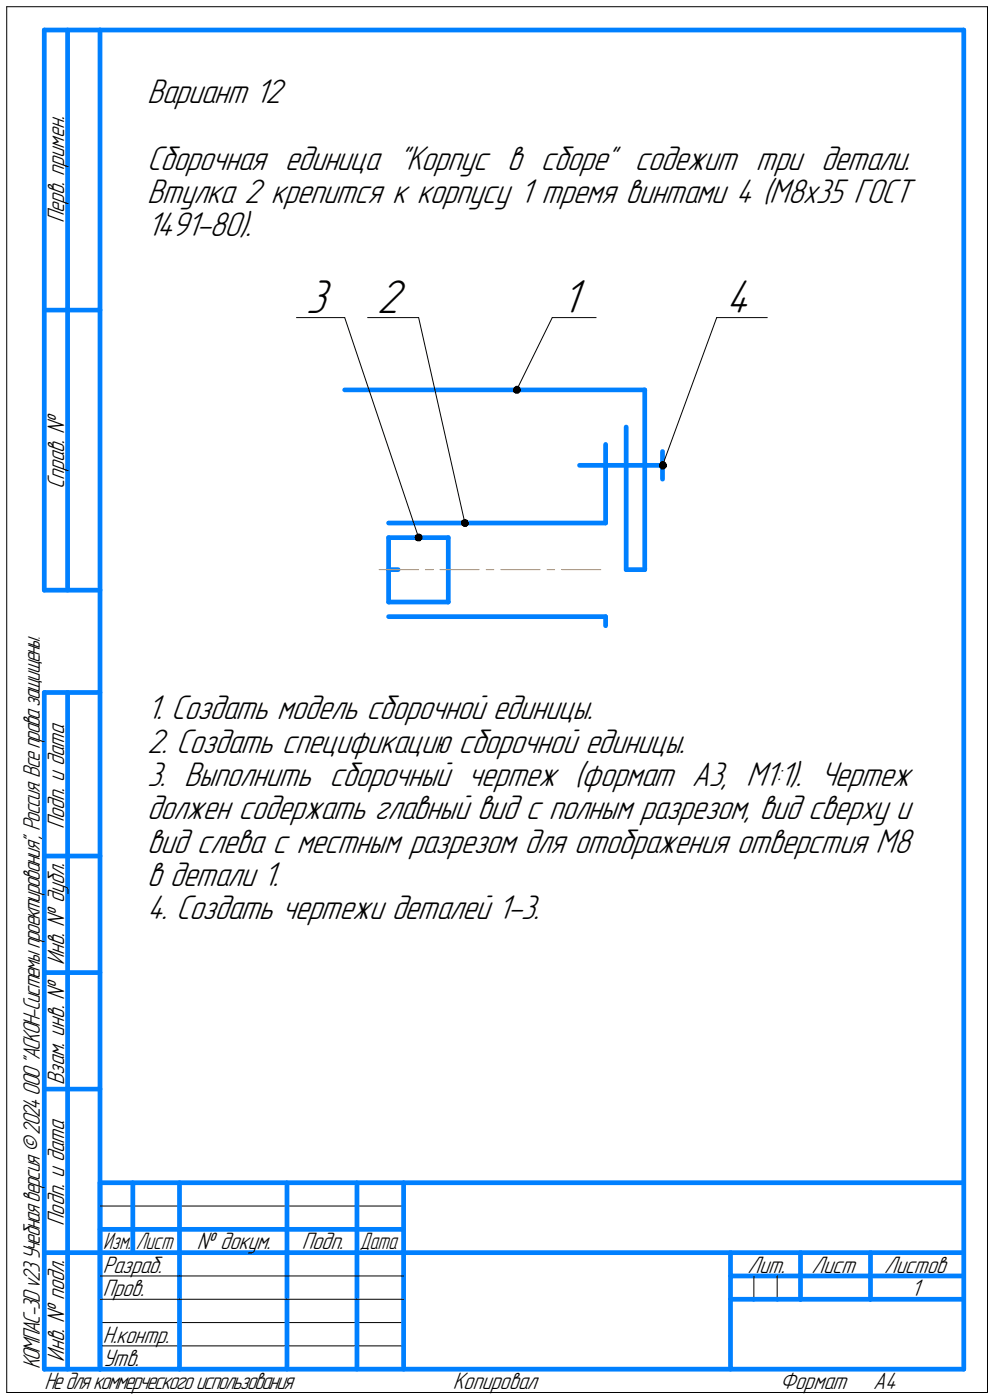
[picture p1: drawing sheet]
<svg xmlns="http://www.w3.org/2000/svg" width="213mm" height="300mm" viewBox="0 0 213 300" stroke-linecap="round" stroke-linejoin="round" font-family="sans-serif">
<g fill="none" stroke="#000" stroke-width=".21">
<path d="M1.4 1.4h210.1zM1.4 1.4v297zM211.5 1.4v297zM63.5 68.1h10.3zM73.8 68.1l15.9 47.1zM78.7 68.1h11zM89.7 68.1l9.9 44zM118.3 68.1l-7.6 15.5zM118.3 68.1h9.4zM153.5 68.1l-11.6 31.6zM153.5 68.1h10.8zM21.4 258.5h65z"/>
<path d="M21.4 273.5h17zM21.4 278.5h17zM38.4 273.5h23.1zM38.4 278.5h23.1zM61.5 273.5h15zM61.5 278.5h15zM76.5 273.5h9.9zM76.5 278.5h9.9zM161.5 273.5v5zM166.5 273.5v5zM1.4 298.4h210.1zM21.4 283.5h65z"/>
<path d="M21.4 288.5h65z"/>
</g>
<g fill="none" stroke="#0080ff" stroke-width="1">
<path d="M9.5 6.4v120.1zM9.5 6.4h11.9zM14.5 6.4v120.1zM21.4 6.4h185zM21.4 6.4v287.1zM206.4 6.4v287.1zM9.5 66.5h11.9zM73.8 83.6h64.3zM124.1 99.7h17.8zM129.7 95.2v16.9zM134.1 91.5v30.6zM138.1 83.6v38.5z"/>
<path d="M141.9 96.8v5.9zM83.2 115.2v6.9zM83.2 115.2h12.8zM83.2 112.1h46.5zM96 115.2v6.9zM9.5 126.5h11.9zM83.2 122.1h2.1zM83.2 122.1v6.9zM83.2 129h12.8zM83.2 132.2h46.5zM96 122.1v6.9zM129.7 132.2v1.9z"/>
<path d="M134.1 122.1h4zM9.5 148.4v145.1zM9.5 148.4h11.9zM14.5 148.4v145.1zM9.5 183.5h11.9zM9.5 208.4h11.9zM9.5 233.4h11.9zM21.4 253.5h185zM21.4 253.5v40zM28.4 253.5v15zM38.4 253.5v25zM61.5 253.5v25z"/>
<path d="M76.5 253.5v25zM86.4 253.5v40zM9.5 268.5h11.9zM21.4 263.5h7zM21.4 268.5h7zM28.4 263.5h10zM28.4 268.5h10zM38.4 278.5v15zM38.4 263.5h23.1zM38.4 268.5h23.1zM61.5 278.5v15zM61.5 263.5h15z"/>
<path d="M61.5 268.5h15zM76.5 278.5v15zM76.5 263.5h9.9zM76.5 268.5h9.9zM86.4 268.5h120zM156.5 268.5v25zM156.5 273.5h14.9zM156.5 278.5h5zM161.5 278.5h5zM166.5 278.5h4.9zM171.4 268.5v10zM171.4 273.5h35z"/>
<path d="M171.4 278.5h15zM186.4 268.5v10zM186.4 278.5h20zM9.5 293.5h11.9zM21.4 293.5h185z"/>
</g>
<path d="M81.2 122.1h8.5zM91.1 122.1h1.7zM94.2 122.1h8.4zM104.1 122.1h1.6zM107.3 122.1h8.4zM117.2 122.1h1.6zM120.3 122.1h8.4z" fill="none" stroke="#ff8000" stroke-width=".21"/>
<g fill="#fff" stroke="#fff" stroke-width=".21">
<path d="M120.2 59.4h5.5zM120.2 59.4h5.5zM120.2 59.5h5.5zM120.2 59.6h5.5zM120.2 59.7h5.5zM120.2 59.8h5.5zM120.2 59.9h5.5zM120.2 59.9h5.5zM120.2 60h5.5zM120.2 60.1h5.5zM120.2 60.2h5.5zM120.2 60.3h5.5zM120.2 60.4h5.5zM120.2 60.5h5.5zM120.2 60.5h5.5zM120.2 60.6h5.5zM120.2 60.7h5.5zM120.2 60.8h5.5zM120.2 60.9h5.5zM120.2 61h5.5zM120.2 61h5.5zM120.2 61.1h5.5zM120.2 61.2h5.5zM120.2 61.3h5.5zM120.2 61.4h5.5zM120.2 61.5h5.5zM120.2 61.6h5.5zM120.2 61.6h5.5zM120.2 61.7h5.5zM120.2 61.8h5.5zM120.2 61.9h5.5zM120.2 62h5.5zM120.2 62.1h5.5zM120.2 62.1h5.5zM120.2 62.2h5.5zM120.2 62.3h5.5zM120.2 62.4h5.5zM120.2 62.5h5.5zM120.2 62.6h5.5zM120.2 62.7h5.5zM120.2 62.7h5.5zM120.2 62.8h5.5zM120.2 62.9h5.5zM120.2 63h5.5zM120.2 63.1h5.5zM120.2 63.2h5.5zM120.2 63.2h5.5zM120.2 63.3h5.5zM120.2 63.4h5.5zM120.2 63.5h5.5zM120.2 63.6h5.5zM120.2 63.7h5.5zM120.2 63.8h5.5zM120.2 63.8h5.5zM120.2 63.9h5.5zM120.2 64h5.5zM120.2 64.1h5.5zM120.2 64.2h5.5zM120.2 64.3h5.5zM120.2 64.3h5.5zM120.2 64.4h5.5zM120.2 64.5h5.5zM120.2 64.6h5.5zM120.2 64.7h5.5zM120.2 64.8h5.5zM120.2 64.9h5.5zM120.2 64.9h5.5zM120.2 65h5.5zM120.2 65.1h5.5zM120.2 65.2h5.5zM120.2 65.3h5.5zM120.2 65.4h5.5zM120.2 65.4h5.5zM120.2 65.5h5.5zM120.2 65.6h5.5zM120.2 65.7h5.5zM120.2 65.8h5.5zM120.2 65.9h5.5zM120.2 66h5.5zM120.2 66h5.5zM120.2 66.1h5.5zM120.2 66.2h5.5zM120.2 66.3h5.5zM120.2 66.4h5.5zM120.2 66.5h5.5zM120.2 66.5h5.5zM120.2 66.6h5.5zM120.2 66.7h5.5zM120.2 66.8h5.5zM120.2 66.9h5.5zM120.2 67h5.5zM120.2 67.1h5.5zM120.2 67.1h5.5zM120.2 67.2h5.5zM120.2 67.3h5.5zM120.2 67.4h5.5zM120.2 67.5h5.5zM120.2 67.6h5.5zM120.2 67.6h5.5zM120.2 67.7h5.5zM120.2 67.8h5.5zM120.2 67.9h5.5zM120.2 68h5.5zM120.2 68.1h5.5zM120.2 68.2h5.5zM120.2 68.2h5.5zM120.2 68.3h5.5zM120.2 68.4h5.5zM120.2 68.5h5.5zM120.2 68.6h5.5zM120.2 68.7h5.5zM120.2 68.7h5.5zM120.2 68.8h5.5zM120.2 68.9h5.5zM120.2 69h5.5zM120.2 69.1h5.5zM120.2 69.2h5.5z"/>
<path d="M155.4 59.4h7zM155.4 59.4h7zM155.4 59.5h7zM155.4 59.6h7zM155.4 59.7h7zM155.4 59.8h7zM155.4 59.9h7zM155.4 59.9h7zM155.4 60h7zM155.4 60.1h7zM155.4 60.2h7zM155.4 60.3h7zM155.4 60.4h7zM155.4 60.5h7zM155.4 60.5h7zM155.4 60.6h7zM155.4 60.7h7zM155.4 60.8h7zM155.4 60.9h7zM155.4 61h7zM155.4 61h7zM155.4 61.1h7zM155.4 61.2h7zM155.4 61.3h7zM155.4 61.4h7zM155.4 61.5h7zM155.4 61.6h7zM155.4 61.6h7zM155.4 61.7h7zM155.4 61.8h7zM155.4 61.9h7zM155.4 62h7zM155.4 62.1h7zM155.4 62.1h7zM155.4 62.2h7zM155.4 62.3h7zM155.4 62.4h7zM155.4 62.5h7zM155.4 62.6h7zM155.4 62.7h7zM155.4 62.7h7zM155.4 62.8h7zM155.4 62.9h7zM155.4 63h7zM155.4 63.1h7zM155.4 63.2h7zM155.4 63.2h7zM155.4 63.3h7zM155.4 63.4h7zM155.4 63.5h7zM155.4 63.6h7zM155.4 63.7h7zM155.4 63.8h7zM155.4 63.8h7zM155.4 63.9h7zM155.4 64h7zM155.4 64.1h7zM155.4 64.2h7zM155.4 64.3h7zM155.4 64.3h7zM155.4 64.4h7zM155.4 64.5h7zM155.4 64.6h7zM155.4 64.7h7zM155.4 64.8h7zM155.4 64.9h7zM155.4 64.9h7zM155.4 65h7zM155.4 65.1h7zM155.4 65.2h7zM155.4 65.3h7zM155.4 65.4h7zM155.4 65.4h7zM155.4 65.5h7zM155.4 65.6h7zM155.4 65.7h7zM155.4 65.8h7zM155.4 65.9h7zM155.4 66h7zM155.4 66h7zM155.4 66.1h7zM155.4 66.2h7zM155.4 66.3h7zM155.4 66.4h7zM155.4 66.5h7zM155.4 66.5h7zM155.4 66.6h7zM155.4 66.7h7zM155.4 66.8h7zM155.4 66.9h7zM155.4 67h7zM155.4 67.1h7zM155.4 67.1h7zM155.4 67.2h7zM155.4 67.3h7zM155.4 67.4h7zM155.4 67.5h7zM155.4 67.6h7zM155.4 67.6h7zM155.4 67.7h7zM155.4 67.8h7zM155.4 67.9h7zM155.4 68h7zM155.4 68.1h7zM155.4 68.2h7zM155.4 68.2h7zM155.4 68.3h7zM155.4 68.4h7zM155.4 68.5h7zM155.4 68.6h7zM155.4 68.7h7zM155.4 68.7h7zM155.4 68.8h7zM155.4 68.9h7zM155.4 69h7zM155.4 69.1h7zM155.4 69.2h7z"/>
<path d="M65.4 59.4h6.5zM65.4 59.4h6.5zM65.4 59.5h6.5zM65.4 59.6h6.5zM65.4 59.7h6.5zM65.4 59.8h6.5zM65.4 59.9h6.5zM65.4 59.9h6.5zM65.4 60h6.5zM65.4 60.1h6.5zM65.4 60.2h6.5zM65.4 60.3h6.5zM65.4 60.4h6.5zM65.4 60.5h6.5zM65.4 60.5h6.5zM65.4 60.6h6.5zM65.4 60.7h6.5zM65.4 60.8h6.5zM65.4 60.9h6.5zM65.4 61h6.5zM65.4 61h6.5zM65.4 61.1h6.5zM65.4 61.2h6.5zM65.4 61.3h6.5zM65.4 61.4h6.5zM65.4 61.5h6.5zM65.4 61.6h6.5zM65.4 61.6h6.5zM65.4 61.7h6.5zM65.4 61.8h6.5zM65.4 61.9h6.5zM65.4 62h6.5zM65.4 62.1h6.5zM65.4 62.1h6.5zM65.4 62.2h6.5zM65.4 62.3h6.5zM65.4 62.4h6.5zM65.4 62.5h6.5zM65.4 62.6h6.5zM65.4 62.7h6.5zM65.4 62.7h6.5zM65.4 62.8h6.5zM65.4 62.9h6.5zM65.4 63h6.5zM65.4 63.1h6.5zM65.4 63.2h6.5zM65.4 63.2h6.5zM65.4 63.3h6.5zM65.4 63.4h6.5zM65.4 63.5h6.5zM65.4 63.6h6.5zM65.4 63.7h6.5zM65.4 63.8h6.5zM65.4 63.8h6.5zM65.4 63.9h6.5zM65.4 64h6.5zM65.4 64.1h6.5zM65.4 64.2h6.5zM65.4 64.3h6.5zM65.4 64.3h6.5zM65.4 64.4h6.5zM65.4 64.5h6.5zM65.4 64.6h6.5zM65.4 64.7h6.5zM65.4 64.8h6.5zM65.4 64.9h6.5zM65.4 64.9h6.5zM65.4 65h6.5zM65.4 65.1h6.5zM65.4 65.2h6.5zM65.4 65.3h6.5zM65.4 65.4h6.5zM65.4 65.4h6.5zM65.4 65.5h6.5zM65.4 65.6h6.5zM65.4 65.7h6.5zM65.4 65.8h6.5zM65.4 65.9h6.5zM65.4 66h6.5zM65.4 66h6.5zM65.4 66.1h6.5zM65.4 66.2h6.5zM65.4 66.3h6.5zM65.4 66.4h6.5zM65.4 66.5h6.5zM65.4 66.5h6.5zM65.4 66.6h6.5zM65.4 66.7h6.5zM65.4 66.8h6.5zM65.4 66.9h6.5zM65.4 67h6.5zM65.4 67.1h6.5zM65.4 67.1h6.5zM65.4 67.2h6.5zM65.4 67.3h6.5zM65.4 67.4h6.5zM65.4 67.5h6.5zM65.4 67.6h6.5zM65.4 67.6h6.5zM65.4 67.7h6.5zM65.4 67.8h6.5zM65.4 67.9h6.5zM65.4 68h6.5zM65.4 68.1h6.5zM65.4 68.2h6.5zM65.4 68.2h6.5zM65.4 68.3h6.5zM65.4 68.4h6.5zM65.4 68.5h6.5zM65.4 68.6h6.5zM65.4 68.7h6.5zM65.4 68.7h6.5zM65.4 68.8h6.5zM65.4 68.9h6.5zM65.4 69h6.5zM65.4 69.1h6.5zM65.4 69.2h6.5z"/>
<path d="M80.8 59.4h6.8zM80.8 59.4h6.8zM80.8 59.5h6.8zM80.8 59.6h6.8zM80.8 59.7h6.8zM80.8 59.8h6.8zM80.8 59.9h6.8zM80.8 59.9h6.8zM80.8 60h6.8zM80.8 60.1h6.8zM80.8 60.2h6.8zM80.8 60.3h6.8zM80.8 60.4h6.8zM80.8 60.5h6.8zM80.8 60.5h6.8zM80.8 60.6h6.8zM80.8 60.7h6.8zM80.8 60.8h6.8zM80.8 60.9h6.8zM80.8 61h6.8zM80.8 61h6.8zM80.8 61.1h6.8zM80.8 61.2h6.8zM80.8 61.3h6.8zM80.8 61.4h6.8zM80.8 61.5h6.8zM80.8 61.6h6.8zM80.8 61.6h6.8zM80.8 61.7h6.8zM80.8 61.8h6.8zM80.8 61.9h6.8zM80.8 62h6.8zM80.8 62.1h6.8zM80.8 62.1h6.8zM80.8 62.2h6.8zM80.8 62.3h6.8zM80.8 62.4h6.8zM80.8 62.5h6.8zM80.8 62.6h6.8zM80.8 62.7h6.8zM80.8 62.7h6.8zM80.8 62.8h6.8zM80.8 62.9h6.8zM80.8 63h6.8zM80.8 63.1h6.8zM80.8 63.2h6.8zM80.8 63.2h6.8zM80.8 63.3h6.8zM80.8 63.4h6.8zM80.8 63.5h6.8zM80.8 63.6h6.8zM80.8 63.7h6.8zM80.8 63.8h6.8zM80.8 63.8h6.8zM80.8 63.9h6.8zM80.8 64h6.8zM80.8 64.1h6.8zM80.8 64.2h6.8zM80.8 64.3h6.8zM80.8 64.3h6.8zM80.8 64.4h6.8zM80.8 64.5h6.8zM80.8 64.6h6.8zM80.8 64.7h6.8zM80.8 64.8h6.8zM80.8 64.9h6.8zM80.8 64.9h6.8zM80.8 65h6.8zM80.8 65.1h6.8zM80.8 65.2h6.8zM80.8 65.3h6.8zM80.8 65.4h6.8zM80.8 65.4h6.8zM80.8 65.5h6.8zM80.8 65.6h6.8zM80.8 65.7h6.8zM80.8 65.8h6.8zM80.8 65.9h6.8zM80.8 66h6.8zM80.8 66h6.8zM80.8 66.1h6.8zM80.8 66.2h6.8zM80.8 66.3h6.8zM80.8 66.4h6.8zM80.8 66.5h6.8zM80.8 66.5h6.8zM80.8 66.6h6.8zM80.8 66.7h6.8zM80.8 66.8h6.8zM80.8 66.9h6.8zM80.8 67h6.8zM80.8 67.1h6.8zM80.8 67.1h6.8zM80.8 67.2h6.8zM80.8 67.3h6.8zM80.8 67.4h6.8zM80.8 67.5h6.8zM80.8 67.6h6.8zM80.8 67.6h6.8zM80.8 67.7h6.8zM80.8 67.8h6.8zM80.8 67.9h6.8zM80.8 68h6.8zM80.8 68.1h6.8zM80.8 68.2h6.8zM80.8 68.2h6.8zM80.8 68.3h6.8zM80.8 68.4h6.8zM80.8 68.5h6.8zM80.8 68.6h6.8zM80.8 68.7h6.8zM80.8 68.7h6.8zM80.8 68.8h6.8zM80.8 68.9h6.8zM80.8 69h6.8zM80.8 69.1h6.8zM80.8 69.2h6.8z"/>
</g>
<g fill="#000" stroke="#000" stroke-width=".21">
<path d="M110.5 82.8h.5zM110.4 82.9h.8zM110.2 83h1.1zM110.1 83.1h1.2zM110.1 83.1h1.2zM110.1 83.2h1.3zM110 83.3h1.4zM110 83.4h1.5zM109.9 83.5h1.6zM110 83.6h1.5zM110 83.7h1.5zM110 83.7h1.4zM110 83.8h1.4zM110 83.9h1.4zM110 84h1.3zM110.2 84.1h1.1zM110.2 84.2h1zM110.3 84.2h.8z"/>
<path d="M141.6 99h.6zM141.6 99.1h.8zM141.5 99.1h1zM141.4 99.2h1.2zM141.3 99.3h1.4zM141.3 99.4h1.4zM141.3 99.5h1.4zM141.2 99.6h1.5zM141.2 99.7h1.5zM141.2 99.7h1.5zM141.1 99.8h1.6zM141.2 99.9h1.5zM141.2 100h1.5zM141.3 100.1h1.4zM141.3 100.2h1.4zM141.3 100.2h1.3zM141.5 100.3h1zM141.6 100.4h.8zM141.6 100.5h.6z"/>
<path d="M89.4 114.5h.5zM89.3 114.6h.9zM89.2 114.6h1.1zM89 114.7h1.3zM89 114.8h1.3zM89 114.9h1.3zM88.9 115h1.5zM88.9 115.1h1.5zM88.9 115.1h1.5zM88.8 115.2h1.6zM88.9 115.3h1.5zM88.9 115.4h1.5zM88.9 115.5h1.5zM89 115.6h1.3zM89 115.7h1.3zM89 115.7h1.2zM89.2 115.8h.9zM89.3 115.9h.7z"/>
<path d="M99.4 111.3h.3zM99.2 111.4h.7zM99.1 111.5h1zM98.9 111.6h1.3zM98.9 111.7h1.3zM98.9 111.8h1.3zM98.8 111.8h1.4zM98.8 111.9h1.5zM98.8 112h1.5zM98.7 112.1h1.6zM98.8 112.2h1.5zM98.8 112.3h1.5zM98.9 112.4h1.4zM98.9 112.4h1.4zM98.9 112.5h1.3zM99.1 112.6h1.1zM99.1 112.7h1zM99.2 112.8h.8z"/>
</g>
<g font-size="10.8">
<text x="65.5" y="67.1">3</text>
<text x="80.7" y="67.1">2</text>
<text x="120.2" y="67.1">1</text>
<text x="155.4" y="67.1">4</text>
</g>
<g font-size="7.8">
<text x="31.5" y="22.1">Вариант 12</text>
<text x="31.5" y="36.4">Сборочная единица &quot;Корпус в сборе&quot; содежит три детали.</text>
<text x="31.5" y="43.5">Втулка 2 крепится к корпусу 1 тремя винтами 4 (М8х35 ГОСТ</text>
<text x="31.5" y="50.6">1491-80).</text>
<text x="31.5" y="154.2">1. Создать модель сборочной единицы.</text>
<text x="31.5" y="161.3">2. Создать спецификацию сборочной единицы.</text>
<text x="31.5" y="168.5">3. Выполнить сборочный чертеж (формат А3, М1:1). Чертеж</text>
<text x="31.5" y="175.6">должен содержать главный вид с полным разрезом, вид сверху и</text>
<text x="31.5" y="182.7">вид слева с местным разрезом для отображения отверстия М8</text>
<text x="31.5" y="189.9">в детали 1.</text>
<text x="31.5" y="197">4. Создать чертежи деталей 1-3.</text>
</g>
<g font-size="5.4">
<text x="13.8" y="47.9" transform="rotate(-90 13.8 47.9)">Перв. примен.</text>
<text x="13.8" y="104.8" transform="rotate(-90 13.8 104.8)">Справ. №</text>
<text x="13.8" y="177.7" transform="rotate(-90 13.8 177.7)">Подп. и дата</text>
<text x="13.8" y="206.8" transform="rotate(-90 13.8 206.8)">Инв. № дубл.</text>
<text x="13.8" y="232.6" transform="rotate(-90 13.8 232.6)">Взам. инв. №</text>
<text x="13.8" y="262.7" transform="rotate(-90 13.8 262.7)">Подп. и дата</text>
<text x="42.2" y="267.8">№ докум.</text>
<text x="64.6" y="267.8">Подп.</text>
<text x="22" y="272.8">Разраб.</text>
<text x="160.1" y="272.8">Лит.</text>
<text x="173.8" y="272.8">Лист</text>
<text x="189.3" y="272.8">Листов</text>
<text x="22" y="277.8">Пров.</text>
<text x="195.1" y="277.8">1</text>
<text x="22" y="287.8">Н.контр.</text>
<text x="8.5" y="293.5" transform="rotate(-90 8.5 293.5)">КОМПАС-3Dv23Учебнаяверсия©2024ООО&quot;АСКОН-Системыпроектирования&quot;, Россия. Всеправазащищены.</text>
<text x="13.8" y="291.8" transform="rotate(-90 13.8 291.8)">Инв. № подл.</text>
<text x="22" y="292.8">Утв.</text>
<text x="9.5" y="297.7">Недлякоммерческогоиспользования</text>
<text x="97" y="297.8">Копировал</text>
<text x="167" y="297.8">Формат</text>
<text x="187" y="297.8">A4</text>
</g>
<g font-size="5.3">
<text x="22.1" y="267.8">Изм.</text>
<text x="29.1" y="267.8">Лист</text>
<text x="77.1" y="267.8">Дата</text>
</g>
</svg>
